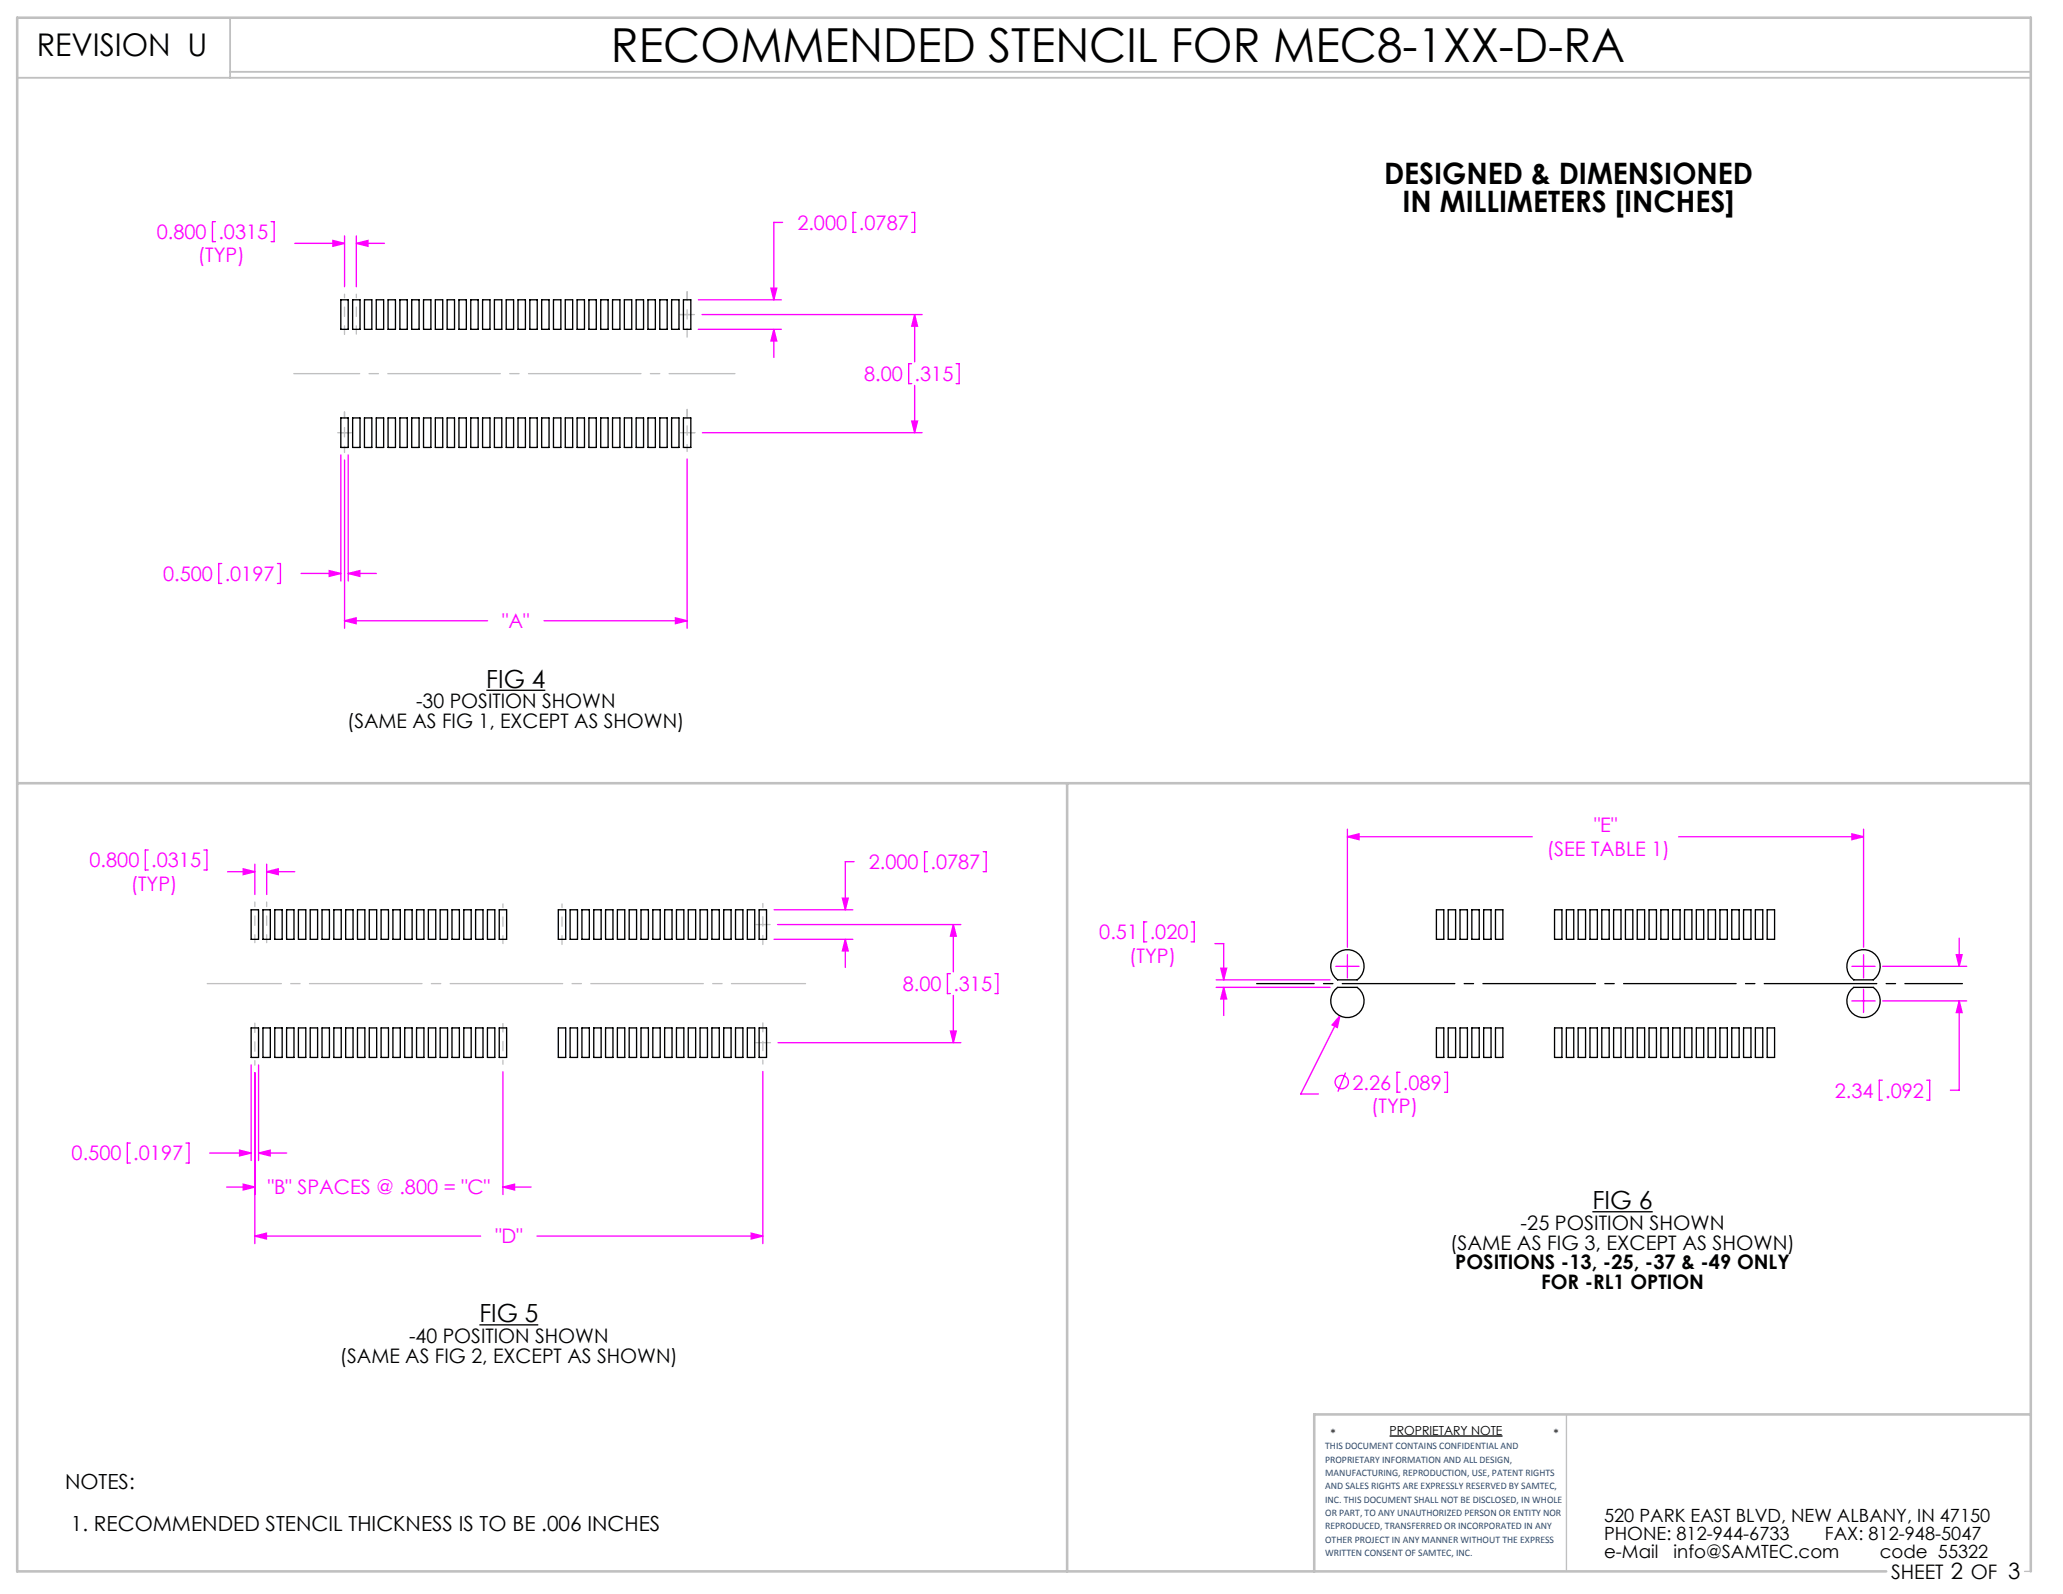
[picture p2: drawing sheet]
<svg xmlns="http://www.w3.org/2000/svg" width="279mm" height="216mm" viewBox="0 0 279 216" stroke-linecap="round" stroke-linejoin="round" font-family="sans-serif">
<path d="M65.9 93.5h8M64.9 179.4h8M215.7 164.1h8.1M188.2 194.5h15.3" fill="none" stroke="#000" stroke-width=".18"/>
<g fill="none" stroke="#c0c0c0" stroke-width=".18">
<path d="M93.1 39.5v1.1M48.3 44.6v.7M34.5 127.2v.5M34.5 138.6v.6M36.1 127.2v.5M68.1 127.2v.6M68.1 138.6v.6M76.1 127.2v.7M102.4 125.2h1.9M103.3 127.2v.7M103.3 138.6v.6M102.3 141.2h2.1"/>
<path d="M212.2 191.6v21.2M274.2 212.8h.8"/>
</g>
<path d="M2.3 10.5h272.7M31.2 2.4v8.1M31.2 9.7h243.8" fill="none" stroke="#c0c0c0" stroke-width=".25"/>
<path d="M2.3 106.1h272.7M144.5 106.1v106.7M275 191.6h-97v21.2M255.5 212.8h-253.2v-210.4h272.7v210.4" fill="none" stroke="#c0c0c0" stroke-width=".35"/>
<g fill="none" stroke="#f0f" stroke-width=".18">
<path d="M29.2 30h-.4v2.7h.4M36.7 30h.4v2.7h-.4M39.9 33h6.8M45.1 32.6l1.6 .4-1.6 .4zM46.7 31.9v6.9M48.3 33l1.5-.4v.8zM48.3 31.9v6.9M48.3 33h3.8M104.4 39h.8l-.4 1.6zM106 30.1h-1.2v10.5M115.9 28.8h-.4v2.7h.4M123.5 28.8h.4v2.7h-.4"/>
<path d="M94.6 44.6h11.2M94.6 40.6h11.2M95.1 42.6h29.8M95.1 58.6h29.8M104.8 44.6v3.8M104.8 44.6l.4 1.6h-.8zM123.5 49.3h-.4v2.7h.4M123.5 57h.8l-.4 1.6zM123.9 42.6l.4 1.6h-.8zM123.9 42.6v6.4M123.9 52.2v6.4M129.5 49.3h.4v2.7h-.4"/>
<path d="M30 76.3h-.4v2.7h.4M37.6 76.3h.4v2.7h-.4M40.8 77.7h5.4M44.6 77.3l1.6 .4-1.6 .4zM46.2 61.6v17.1M46.7 62.3v22.8M47.2 61.6v17.1M47.2 77.7h3.8M47.2 77.7l1.5-.4v.8zM93.1 62.2v22.9M46.7 84.1l1.5-.4v.8zM46.7 84.1h19.3"/>
<path d="M73.7 84.1h19.4M91.5 83.7l1.6 .4-1.6 .4zM20.1 115.1h-.4v2.7h.4M27.6 115.1h.4v2.7h-.4M30.8 118.1h3.7M32.9 117.7l1.6 .4-1.6 .4zM34.5 117.1v4.1M36.1 118.1l1.6-.4v.8zM36.1 117.1v4.1M36.1 118.1h3.8M115.7 116.7h-1.2v6.5M125.6 115.4h-.4v2.7h.4"/>
<path d="M133.2 115.4h.4v2.7h-.4M182.5 112.3v16M182.5 113.3h25M182.5 113.3l1.6-.4v.8zM227.3 113.3h25.1M250.8 112.9l1.6 .4-1.6 .4zM252.4 112.3v16M104.8 127.2h10.7M104.8 123.2h10.7M105.3 125.2h24.8M114.1 121.7h.8l-.4 1.5zM114.5 127.2l.4 1.6h-.8z"/>
<path d="M114.5 127.2v3.8M128.7 131.9h-.4v2.7h.4M128.7 139.7h.8l-.4 1.5zM129.1 125.2l.4 1.6h-.8zM129.1 125.2v6.4M129.1 134.8v6.4M134.7 131.9h.4v2.7h-.4M155.3 124.9h-.4v2.7h.4M161.3 124.9h.4v2.7h-.4M164.5 127.8h1.2v4.9M164.7 133.7h15.4M164.7 132.7h15.4"/>
<path d="M165.3 131.1h.8l-.4 1.6zM165.7 133.7v3.8M165.7 133.7l.4 1.6h-.8zM180.9 130.9h3.2M181.5 137.6l-5.3 10.6h2.4M181.5 137.6l-.4 1.6-.7-.4zM182.5 129.3v3.2M250.8 130.9h3.2M250.8 135.6h3.2M252.4 129.3v3.2M252.4 134v3.1M255 130.9h11.4"/>
<path d="M255 135.6h11.4M264.9 129.3h.8l-.4 1.6zM265.3 135.6v12.1h-1.2M265.3 127.1v3.8M265.3 135.6l.4 1.5h-.8zM17.6 154.8h-.4v2.7h.4M25.2 154.8h.4v2.7h-.4M28.4 156.2h5.6M32.4 155.8l1.6 .4-1.6 .4zM34 144.2v13M34.5 145.3v23.1M35 144.2v13"/>
<path d="M35 156.2h3.8M35 156.2l1.6-.4v.8zM68.1 145.2v16.6M103.3 145.1v23.3M105.4 141.2h24.7M182.2 145.3l-1 2.6M189.6 145.2h-.4v2.7h.4M195.6 145.2h.4v2.7h-.4M254.9 146.3h-.4v2.7h.4M260.9 146.3h.4v2.7h-.4M30.7 160.8h3.8M32.9 160.4l1.6 .4-1.6 .4z"/>
<path d="M34.5 167.4l1.6-.4v.8zM34.5 167.4h30.6M68.1 160.8l1.6-.4v.8zM68.1 160.8h3.8M72.7 167.4h30.6M101.7 167l1.6 .4-1.6 .4z"/>
<circle cx="181.7" cy="146.6" r=".9"/>
</g>
<path d="M170.2 133.2h95.6" fill="none" stroke="#000" stroke-width=".18" stroke-dasharray="15.2 1.3 1.3 1.3" stroke-dashoffset="7.5"/>
<path d="M46.2 58.6h1.4M46.7 45.3v-.7M46.7 56.6v-.8M47.6 58.6h-1.9M92.1 42.6h2M93.1 56.6v-1.1M93.6 42.6h-1.5M93.6 58.6h.5M94.1 58.6h-1.9" fill="none" stroke="#c0c0c0" stroke-width=".18" stroke-dasharray="15.2 1.3 1.3 1.3"/>
<path d="M46.7 44.6v-4.7M48.3 44.6v-4.7" fill="none" stroke="#c0c0c0" stroke-width=".18" stroke-dasharray="15.2 1.3 1.3 1.3" stroke-dashoffset="14.8"/>
<path d="M93.1 39.5v6.2" fill="none" stroke="#c0c0c0" stroke-width=".18" stroke-dasharray="15.2 1.3 1.3 1.3" stroke-dashoffset="14.1"/>
<path d="M39.8 50.6h59.7" fill="none" stroke="#c0c0c0" stroke-width=".18" stroke-dasharray="15.2 1.3 1.3 1.3" stroke-dashoffset="6.3"/>
<path d="M93.1 55.5v5.7" fill="none" stroke="#c0c0c0" stroke-width=".18" stroke-dasharray="15.2 1.3 1.3 1.3" stroke-dashoffset="14.3"/>
<path d="M46.7 55.8v5.5" fill="none" stroke="#c0c0c0" stroke-width=".18" stroke-dasharray="15.2 1.3 1.3 1.3" stroke-dashoffset="14.4"/>
<path d="M34.5 127.2v-5M34.5 139.2v5.1M36.1 127.2v-5" fill="none" stroke="#c0c0c0" stroke-width=".18" stroke-dasharray="15.2 1.3 1.3 1.3" stroke-dashoffset="14.6"/>
<path d="M109.1 133.2h-81" fill="none" stroke="#c0c0c0" stroke-width=".18" stroke-dasharray="15.2 1.3 1.3 1.3" stroke-dashoffset="5.2"/>
<path d="M68.1 127.2v-4.8M68.1 139.2v4.9M76.1 127.2v-4.8M103.3 127.2v-4.8M103.3 139.2v4.9" fill="none" stroke="#c0c0c0" stroke-width=".18" stroke-dasharray="15.2 1.3 1.3 1.3" stroke-dashoffset="14.7"/>
<g fill="#f0f">
<path d="M46.7 84.1l1.5-.4v.8zM91.5 83.7l1.6 .4-1.6 .4zM123.9 42.6l.4 1.6h-.8zM123.5 57h.8l-.4 1.6zM45.1 32.6l1.6 .4-1.6 .4zM48.3 33l1.5-.4v.8zM129.1 125.2l.4 1.6h-.8zM128.7 139.7h.8l-.4 1.5zM32.9 160.4l1.6 .4-1.6 .4zM68.1 160.8l1.6-.4v.8zM34.5 167.4l1.6-.4v.8zM101.7 167l1.6 .4-1.6 .4zM32.9 117.7l1.6 .4-1.6 .4zM36.1 118.1l1.6-.4v.8z"/>
<path d="M47.2 77.7l1.5-.4v.8zM44.6 77.3l1.6 .4-1.6 .4zM104.8 44.6l.4 1.6h-.8zM104.4 39h.8l-.4 1.6zM35 156.2l1.6-.4v.8zM32.4 155.8l1.6 .4-1.6 .4zM114.5 127.2l.4 1.6h-.8zM114.1 121.7h.8l-.4 1.5zM264.9 129.3h.8l-.4 1.6zM265.3 135.6l.4 1.5h-.8zM250.8 112.9l1.6 .4-1.6 .4zM182.5 113.3l1.6-.4v.8zM181.5 137.6l-1.1 1.2 .7 .4zM165.7 133.7l.4 1.6h-.8zM165.3 131.1h.8l-.4 1.6z"/>
</g>
<g fill="none" stroke="#000" stroke-width=".18">
<path d="M46.2 40.6h1v4h-1zM46.2 56.6h1v4h-1zM47.8 40.6h1v4h-1zM47.8 56.6h1v4h-1zM49.4 40.6h1v4h-1zM49.4 56.6h1v4h-1zM51 40.6h1v4h-1zM51 56.6h1v4h-1zM52.6 40.6h1v4h-1zM52.6 56.6h1v4h-1zM54.2 40.6h1v4h-1zM54.2 56.6h1v4h-1z"/>
<path d="M55.8 40.6h1v4h-1zM55.8 56.6h1v4h-1zM57.4 40.6h1v4h-1zM57.4 56.6h1v4h-1zM59 40.6h1v4h-1zM59 56.6h1v4h-1zM60.6 40.6h1v4h-1zM60.6 56.6h1v4h-1zM62.2 40.6h1v4h-1zM62.2 56.6h1v4h-1zM63.8 40.6h1v4h-1zM63.8 56.6h1v4h-1z"/>
<path d="M65.4 40.6h1v4h-1zM65.4 56.6h1v4h-1zM67 40.6h1v4h-1zM67 56.6h1v4h-1zM68.6 40.6h1v4h-1zM68.6 56.6h1v4h-1zM70.2 40.6h1v4h-1zM70.2 56.6h1v4h-1zM71.8 40.6h1v4h-1zM71.8 56.6h1v4h-1zM73.4 40.6h1v4h-1zM73.4 56.6h1v4h-1z"/>
<path d="M75 40.6h1v4h-1zM75 56.6h1v4h-1zM76.6 40.6h1v4h-1zM76.6 56.6h1v4h-1zM78.2 40.6h1v4h-1zM78.2 56.6h1v4h-1zM79.8 40.6h1v4h-1zM79.8 56.6h1v4h-1zM81.4 40.6h1v4h-1zM81.4 56.6h1v4h-1zM83 40.6h1v4h-1zM83 56.6h1v4h-1z"/>
<path d="M84.6 40.6h1v4h-1zM84.6 56.6h1v4h-1zM86.2 40.6h1v4h-1zM86.2 56.6h1v4h-1zM87.8 40.6h1v4h-1zM87.8 56.6h1v4h-1zM89.4 40.6h1v4h-1zM89.4 56.6h1v4h-1zM91 40.6h1v4h-1zM91 56.6h1v4h-1zM92.6 40.6h1v4h-1zM92.6 56.6h1v4h-1z"/>
<path d="M34 123.2h1v4h-1zM34 139.2h1v4h-1zM35.6 123.2h1v4h-1zM35.6 139.2h1v4h-1zM37.2 123.2h1v4h-1zM37.2 139.2h1v4h-1zM38.8 123.2h1v4h-1zM38.8 139.2h1v4h-1zM40.4 123.2h1v4h-1zM40.4 139.2h1v4h-1zM42 123.2h1v4h-1zM42 139.2h1v4h-1z"/>
<path d="M43.6 123.2h1v4h-1zM43.6 139.2h1v4h-1zM45.2 123.2h1v4h-1zM45.2 139.2h1v4h-1zM46.8 123.2h1v4h-1zM46.8 139.2h1v4h-1zM48.4 123.2h1v4h-1zM48.4 139.2h1v4h-1zM50 123.2h1v4h-1zM50 139.2h1v4h-1zM51.6 123.2h1v4h-1zM51.6 139.2h1v4h-1z"/>
<path d="M53.2 123.2h1v4h-1zM53.2 139.2h1v4h-1zM54.8 123.2h1v4h-1zM54.8 139.2h1v4h-1zM56.4 123.2h1v4h-1zM56.4 139.2h1v4h-1zM58 123.2h1v4h-1zM58 139.2h1v4h-1zM59.6 123.2h1v4h-1zM59.6 139.2h1v4h-1zM61.2 123.2h1v4h-1zM61.2 139.2h1v4h-1z"/>
<path d="M62.8 123.2h1v4h-1zM62.8 139.2h1v4h-1zM64.4 123.2h1v4h-1zM64.4 139.2h1v4h-1zM66 123.2h1v4h-1zM66 139.2h1v4h-1zM67.6 123.2h1v4h-1zM67.6 139.2h1v4h-1zM75.6 123.2h1v4h-1zM75.6 139.2h1v4h-1zM77.2 123.2h1v4h-1zM77.2 139.2h1v4h-1z"/>
<path d="M78.8 123.2h1v4h-1zM78.8 139.2h1v4h-1zM80.4 123.2h1v4h-1zM80.4 139.2h1v4h-1zM82 123.2h1v4h-1zM82 139.2h1v4h-1zM83.6 123.2h1v4h-1zM83.6 139.2h1v4h-1zM85.2 123.2h1v4h-1zM85.2 139.2h1v4h-1zM86.8 123.2h1v4h-1zM86.8 139.2h1v4h-1z"/>
<path d="M88.4 123.2h1v4h-1zM88.4 139.2h1v4h-1zM90 123.2h1v4h-1zM90 139.2h1v4h-1zM91.6 123.2h1v4h-1zM91.6 139.2h1v4h-1zM93.2 123.2h1v4h-1zM93.2 139.2h1v4h-1zM94.8 123.2h1v4h-1zM94.8 139.2h1v4h-1zM96.4 123.2h1v4h-1zM96.4 139.2h1v4h-1z"/>
<path d="M98 123.2h1v4h-1zM98 139.2h1v4h-1zM99.6 123.2h1v4h-1zM99.6 139.2h1v4h-1zM101.2 123.2h1v4h-1zM101.2 139.2h1v4h-1zM102.8 123.2h1v4h-1zM102.8 139.2h1v4h-1zM180.8 134.1l.4-.4h2.6a2.26 2.26 0 0 1 .5 3.3 2.26 2.26 0 0 1-3.3 .3 2.26 2.26 0 0 1-.2-3.2zM180.9 129.3a2.26 2.26 0 0 1 3.3 .1 2.26 2.26 0 0 1-.4 3.3h-2.6a2.26 2.26 0 0 1-.3-3.4zM194.5 123.2h1v4h-1zM194.5 139.2h1v4h-1z"/>
<path d="M196.1 123.2h1v4h-1zM196.1 139.2h1v4h-1zM197.7 123.2h1v4h-1zM197.7 139.2h1v4h-1zM199.3 123.2h1v4h-1zM199.3 139.2h1v4h-1zM200.9 123.2h1v4h-1zM200.9 139.2h1v4h-1zM202.5 123.2h1v4h-1zM202.5 139.2h1v4h-1zM210.5 123.2h1v4h-1zM210.5 139.2h1v4h-1z"/>
<path d="M212.1 123.2h1v4h-1zM212.1 139.2h1v4h-1zM213.7 123.2h1v4h-1zM213.7 139.2h1v4h-1zM215.3 123.2h1v4h-1zM215.3 139.2h1v4h-1zM216.9 123.2h1v4h-1zM216.9 139.2h1v4h-1zM218.5 123.2h1v4h-1zM218.5 139.2h1v4h-1zM220.1 123.2h1v4h-1zM220.1 139.2h1v4h-1z"/>
<path d="M221.7 123.2h1v4h-1zM221.7 139.2h1v4h-1zM223.3 123.2h1v4h-1zM223.3 139.2h1v4h-1zM224.9 123.2h1v4h-1zM224.9 139.2h1v4h-1zM226.5 123.2h1v4h-1zM226.5 139.2h1v4h-1zM228.1 123.2h1v4h-1zM228.1 139.2h1v4h-1zM229.7 123.2h1v4h-1zM229.7 139.2h1v4h-1z"/>
<path d="M231.3 123.2h1v4h-1zM231.3 139.2h1v4h-1zM232.9 123.2h1v4h-1zM232.9 139.2h1v4h-1zM234.5 123.2h1v4h-1zM234.5 139.2h1v4h-1zM236.1 123.2h1v4h-1zM236.1 139.2h1v4h-1zM237.7 123.2h1v4h-1zM237.7 139.2h1v4h-1zM239.3 123.2h1v4h-1zM239.3 139.2h1v4h-1z"/>
<path d="M250.7 134.1l.4-.4h2.6a2.26 2.26 0 0 1 .5 3.3 2.26 2.26 0 0 1-3.3 .3 2.26 2.26 0 0 1-.2-3.2zM250.8 129.3a2.26 2.26 0 0 1 3.3 .1 2.26 2.26 0 0 1-.4 3.3h-2.6a2.26 2.26 0 0 1-.3-3.4z"/>
</g>
<text font-size="6.3" x="82.7" y="8.4">RECOMMENDED STENCIL FOR MEC8-1XX-D-RA</text>
<text font-size="4.2" x="5" y="7.6">REVISION U</text>
<g font-size="4">
<text x="187.4" y="24.9">DESIGNED &amp; DIMENSIONED</text>
<text x="189.9" y="28.8">IN MILLIMETERS [INCHES]</text>
</g>
<g font-size="3.4">
<text x="65.9" y="93.1">FIG 4</text>
<text x="215.7" y="163.8">FIG 6</text>
<text x="64.9" y="179.1">FIG 5</text>
</g>
<g font-size="2.8">
<text x="8.8" y="201.7">NOTES:</text>
<text x="9.6" y="207.3">1. RECOMMENDED STENCIL THICKNESS IS TO BE .006 INCHES</text>
</g>
<g font-size="2.7" fill="#f0f">
<text x="21.2" y="32.4">0.800</text>
<text x="26.8" y="35.6">(TYP)</text>
<text x="29.6" y="32.4">.0315</text>
<text x="108" y="31.1">2.000</text>
<text x="116.3" y="31.1">.0787</text>
<text x="117" y="51.6">8.00</text>
<text x="123.9" y="51.6">.315</text>
<text x="22.1" y="78.7">0.500</text>
<text x="30.4" y="78.7">.0197</text>
<text x="68" y="85.1">&quot;A&quot;</text>
<text x="215.9" y="112.7">&quot;E&quot;</text>
<text x="12.1" y="117.5">0.800</text>
<text x="20.5" y="117.5">.0315</text>
<text x="117.7" y="117.7">2.000</text>
<text x="126" y="117.7">.0787</text>
<text x="209.5" y="115.9">(SEE TABLE 1)</text>
<text x="17.7" y="120.7">(TYP)</text>
<text x="148.9" y="127.2">0.51</text>
<text x="152.9" y="130.4">(TYP)</text>
<text x="155.7" y="127.2">.020</text>
<text x="122.3" y="134.2">8.00</text>
<text x="129.1" y="134.2">.315</text>
<text x="183.2" y="147.6">2.26</text>
<text x="190" y="147.6">.089</text>
<text x="248.5" y="148.7">2.34</text>
<text x="255.3" y="148.7">.092</text>
<text x="185.7" y="150.8">(TYP)</text>
<text x="9.7" y="157.2">0.500</text>
<text x="18.1" y="157.2">.0197</text>
<text x="36.3" y="161.8">&quot;B&quot; SPACES @ .800 = &quot;C&quot;</text>
<text x="67.1" y="168.4">&quot;D&quot;</text>
</g>
<g font-size="2.7">
<text x="56.4" y="95.9">-30 POSITION SHOWN</text>
<text x="47" y="98.6">(SAME AS FIG 1, EXCEPT AS SHOWN)</text>
<text x="205.9" y="166.6">-25 POSITION SHOWN</text>
<text x="196.4" y="169.2">(SAME AS FIG 3, EXCEPT AS SHOWN)</text>
<text x="197.1" y="171.9">POSITIONS -13, -25, -37 &amp; -49 ONLY</text>
<text x="208.7" y="174.6">FOR -RL1 OPTION</text>
<text x="46" y="184.6">(SAME AS FIG 2, EXCEPT AS SHOWN)</text>
<text x="55.4" y="181.9">-40 POSITION SHOWN</text>
<text x="256.1" y="213.9">SHEET 2 OF 3</text>
</g>
<g font-size="2.5">
<text x="217.2" y="206.1">520 PARK EAST BLVD, NEW ALBANY, IN 47150</text>
<text x="217.2" y="208.6">PHONE: 812-944-6733</text>
<text x="247.2" y="208.6">FAX: 812-948-5047</text>
<text x="217.2" y="211">e-Mail</text>
<text x="226.7" y="211">info@SAMTEC.com</text>
<text x="254.6" y="211">code 55322</text>
</g>
<g font-size="1.7">
<text x="180.2" y="194.7">*</text>
<text x="188.2" y="194.3">PROPRIETARY NOTE</text>
<text x="210.4" y="194.7">*</text>
</g>
<g font-size="1.4" fill="#1f497d">
<text x="179.5" y="196.3">THIS DOCUMENT CONTAINS CONFIDENTIAL AND</text>
<text x="179.5" y="198.1">PROPRIETARY INFORMATION AND ALL DESIGN,</text>
<text x="179.5" y="199.9">MANUFACTURING, REPRODUCTION, USE, PATENT RIGHTS</text>
<text x="179.5" y="201.7">AND SALES RIGHTS ARE EXPRESSLY RESERVED BY SAMTEC,</text>
<text x="179.5" y="203.5">INC. THIS DOCUMENT SHALL NOT BE DISCLOSED, IN WHOLE</text>
<text x="179.5" y="205.3">OR PART, TO ANY UNAUTHORIZED PERSON OR ENTITY NOR</text>
<text x="179.5" y="207.1">REPRODUCED, TRANSFERRED OR INCORPORATED IN ANY</text>
<text x="179.5" y="208.9">OTHER PROJECT IN ANY MANNER WITHOUT THE EXPRESS</text>
<text x="179.5" y="210.7">WRITTEN CONSENT OF SAMTEC, INC.</text>
</g>
</svg>
